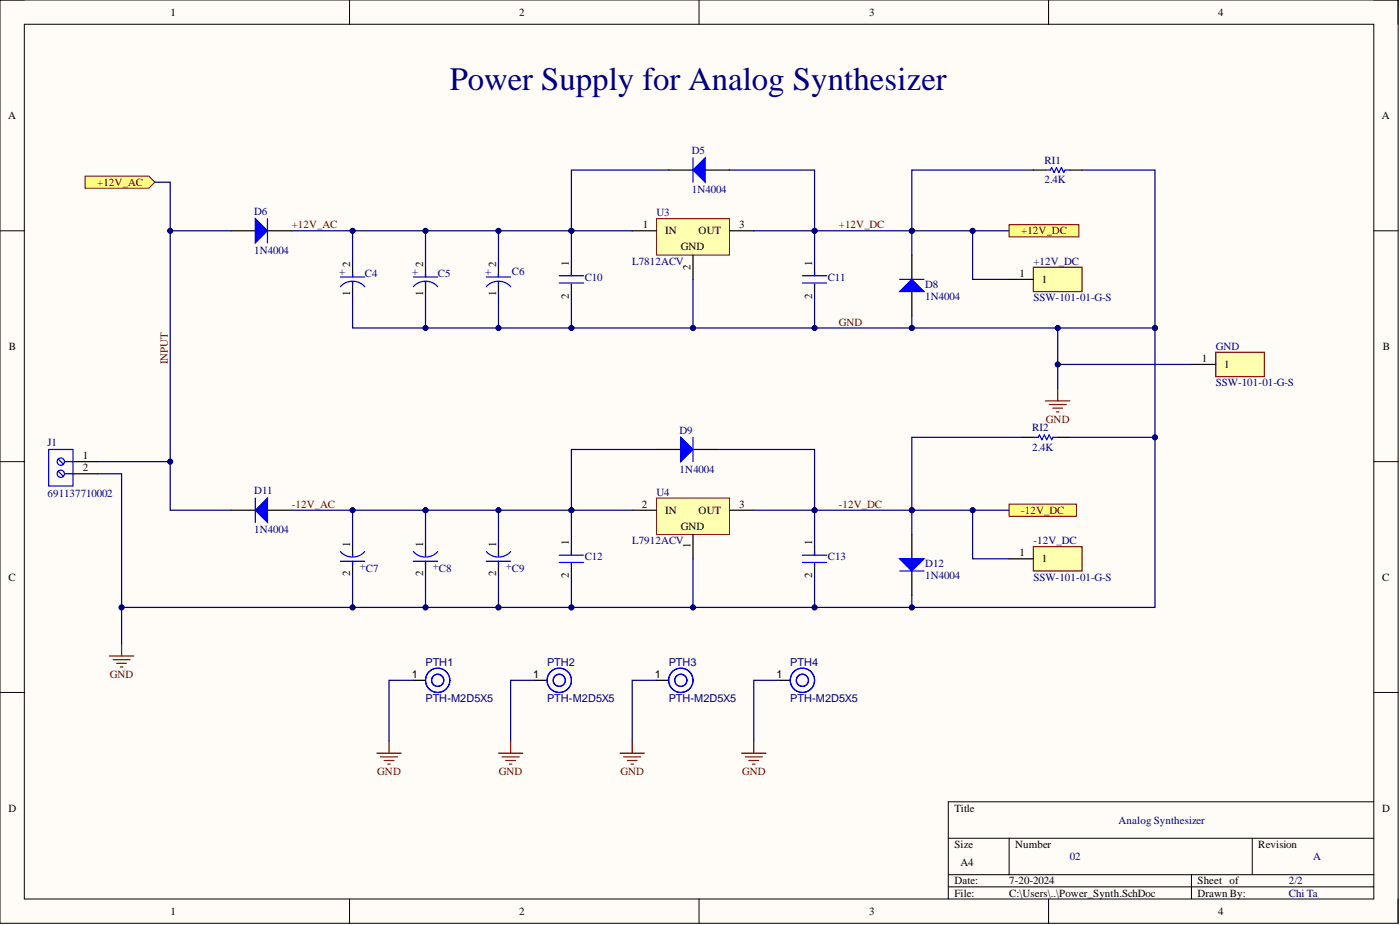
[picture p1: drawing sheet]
<svg xmlns="http://www.w3.org/2000/svg" width="292mm" height="193mm" viewBox="0 0 292 193" stroke-linecap="round" stroke-linejoin="round" font-family="sans-serif">
<path d="M0 0h291.7v192.6h-291.7z" fill-rule="evenodd" fill="#fffcf8"/>
<path d="M0 0h291.7v192.6h-291.7z" fill="none" stroke="#000" stroke-width=".21"/>
<path d="M5.1 5.1h281.5v182.4h-281.5z" fill-rule="evenodd" fill="#fffcf8"/>
<g fill="none" stroke="#000" stroke-width=".21">
<path d="M0 0h5.1M72.9 0v5.1M145.9 0v5.1M218.8 0v5.1M286.6 0h5.1v5.1M5.1 5.1h281.5v182.4h-281.5zM0 48.1h5.1M286.6 48.1h5.1M0 96.3h5.1M286.6 96.3h5.1M0 144.5h5.1M286.6 144.5h5.1"/>
<path d="M197.9 174.9h88.7M210.5 174.9v7.6M261.3 174.9v7.6M286.6 167.3h-88.7v20.2M72.9 187.5v5.1M145.9 187.5v5.1M197.9 182.5h88.7M197.9 185h88.7M218.8 187.5v5.1M248.6 182.5v5M291.7 187.5v5.1"/>
</g>
<path d="M218.1 83.6h5.1M218.9 84.4h3.6M219.7 85.2h2M220.4 85.9h.5M220.7 81.1v2.5" fill="none" stroke="#800000" stroke-width=".25"/>
<path d="M137 45.6h15.2v7.6h-15.2z" fill-rule="evenodd" fill="#ffffb0"/>
<path d="M137 45.6h15.2v7.6h-15.2z" fill="none" stroke="#800000" stroke-width=".21"/>
<path d="M131.9 48.1h5.1M144.6 53.2v5.1M152.2 48.1h5.1" fill="none" stroke="#000" stroke-width=".25"/>
<path d="M210.5 46.9h14.6v2.5h-14.6z" fill-rule="evenodd" fill="#ffff80"/>
<path d="M210.5 46.9h14.6v2.5h-14.6z" fill="none" stroke="#800000" stroke-width=".21"/>
<path d="M210.5 105.2h14.1v2.5h-14.1z" fill-rule="evenodd" fill="#ffff80"/>
<path d="M210.5 105.2h14.1v2.5h-14.1z" fill="none" stroke="#800000" stroke-width=".21"/>
<path d="M22.8 136.9h5.1M23.6 137.6h3.5M24.4 138.4h2M25.1 139.1h.5M25.4 134.3v2.6" fill="none" stroke="#800000" stroke-width=".25"/>
<path d="M17.8 36.7h13.2l1.3 1.3-1.3 1.3h-13.2z" fill-rule="evenodd" fill="#ffff80"/>
<path d="M17.8 36.7h13.2l1.3 1.3-1.3 1.3h-13.2z" fill="none" stroke="#800000" stroke-width=".21"/>
<path d="M137 103.9h15.2v7.6h-15.2z" fill-rule="evenodd" fill="#ffffb0"/>
<path d="M137 103.9h15.2v7.6h-15.2z" fill="none" stroke="#800000" stroke-width=".21"/>
<path d="M215.6 35.5h2.5M223.2 35.5h2.6M48.2 48.1h5.1M55.8 48.1h5.1M213.1 91.2h2.5M220.7 91.2h2.5M131.9 106.4h5.1M144.6 111.5v5.1M152.2 106.4h5.1" fill="none" stroke="#000" stroke-width=".25"/>
<path d="M218.1 35.5h1.1l.2-.5 .5 1 .5-1 .5 1 .5-1 .6 1 .2-.5h1M215.6 91.2h1l.3-.5 .5 1 .5-1 .5 1 .5-1 .5 1 .3-.5h1" fill="none" stroke="#00f" stroke-width=".25"/>
<path d="M53.3 45.6l2.5 2.5-2.5 2.6z" fill="#00f"/>
<g fill="none" stroke="#00f" stroke-width=".25">
<path d="M53.3 45.6l2.5 2.5-2.5 2.6zM55.8 45.6v5.1M101.5 59.8a3.4 3.4 0 0 1 5 0M101.5 57.8h5M104 57v.8M104 58.8v.5M116.7 57.5h5.1M116.7 59h5.1M119.2 56.8v.7M119.2 59.3v.3M167.4 57.5h5.1M167.4 59h5.1"/>
<path d="M170 56.8v.7M170 59.3v.3M71 115.1a3.4 3.4 0 0 0 5.1 0M71 117.1h5.1M73.6 115.6v.5M73.6 117.1v.7M86.2 115.1a3.4 3.4 0 0 0 5.1 0M86.2 117.1h5.1M88.8 115.6v.5M88.8 117.1v.7M101.5 115.1a3.4 3.4 0 0 0 5 0M101.5 117.1h5"/>
<path d="M104 115.6v.5M104 117.1v.7M116.7 115.8h5.1M116.7 117.3h5.1M119.2 115.1v.7M119.2 117.6v.2M167.4 115.8h5.1M167.4 117.3h5.1M170 115.1v.7M170 117.6v.2"/>
</g>
<g fill="none" stroke="#000" stroke-width=".25">
<path d="M104 55.8v2M104 58.8v2M119.2 55.8v1.7M119.2 59.3v1.5M170 55.8v1.7M170 59.3v1.5M48.2 106.4h5.1M55.8 106.4h5.1M73.6 114v2.1M73.6 117.1v2M88.8 114v2.1M88.8 117.1v2"/>
<path d="M104 114v2.1M104 117.1v2M119.2 114v1.8M119.2 117.6v1.5M170 114v1.8M170 117.6v1.5"/>
</g>
<path d="M53.3 106.4l2.5-2.5v5.1z" fill="#00f"/>
<path d="M53.3 106.4l2.5-2.5v5.1zM53.3 103.9v5.1" fill="none" stroke="#00f" stroke-width=".25"/>
<path d="M139.5 35.5h5.1M147.1 35.5h5.1" fill="none" stroke="#000" stroke-width=".25"/>
<path d="M144.6 35.5l2.5-2.6v5.1z" fill="#00f"/>
<path d="M144.6 35.5l2.5-2.6v5.1zM144.6 32.9v5.1" fill="none" stroke="#00f" stroke-width=".25"/>
<path d="M190.2 53.2v5.1M190.2 60.8v5.1" fill="none" stroke="#000" stroke-width=".25"/>
<path d="M187.7 60.8l2.5-2.5 2.6 2.5z" fill="#00f"/>
<path d="M187.7 58.3h5.1M187.7 60.8l2.5-2.5 2.6 2.5z" fill="none" stroke="#00f" stroke-width=".25"/>
<path d="M137 93.8h5M144.6 93.8h5.1" fill="none" stroke="#000" stroke-width=".25"/>
<path d="M142 91.2l2.6 2.6-2.6 2.5z" fill="#00f"/>
<path d="M142 91.2l2.6 2.6-2.6 2.5zM144.6 91.2v5.1" fill="none" stroke="#00f" stroke-width=".25"/>
<path d="M190.2 111.5v5.1M190.2 119.1v5.1" fill="none" stroke="#000" stroke-width=".25"/>
<path d="M187.7 116.6h5.1l-2.6 2.5z" fill="#00f"/>
<g fill="none" stroke="#00f" stroke-width=".25">
<path d="M71 59.8a3.4 3.4 0 0 1 5.1 0M71 57.8h5.1M73.6 57v.8M73.6 58.8v.5M86.2 59.8a3.4 3.4 0 0 1 5.1 0M86.2 57.8h5.1M88.8 57v.8M88.8 58.8v.5M10.1 93.8h5.1v7.6h-5.1zM12.1 95.8l1.1 1M12.1 98.3l1.1 1.1M13.4 96.3h1.8"/>
<path d="M13.4 98.8h1.8M187.7 116.6h5.1l-2.6 2.5zM187.7 119.1h5.1"/>
<circle cx="12.7" cy="98.8" r=".76"/>
<circle cx="12.7" cy="96.3" r=".76"/>
<circle cx="91.3" cy="141.9" r="1.27"/>
<circle cx="91.3" cy="141.9" r="2.54"/>
<circle cx="116.7" cy="141.9" r="1.27"/>
<circle cx="116.7" cy="141.9" r="2.54"/>
<circle cx="142" cy="141.9" r="1.27"/>
<circle cx="142.1" cy="141.9" r="2.54"/>
<circle cx="142.1" cy="141.9" r="1.27"/>
<circle cx="167.4" cy="141.9" r="1.27"/>
<circle cx="167.4" cy="141.9" r="2.54"/>
</g>
<path d="M73.6 55.8v2M73.6 58.8v2M88.8 55.8v2M88.8 58.8v2M15.2 96.3h5.1M15.2 98.8h5.1M86.2 141.9h2.6M111.6 141.9h2.5M137 141.9h2.5M162.3 141.9h2.6" fill="none" stroke="#000" stroke-width=".25"/>
<g fill="none" stroke="#800000" stroke-width=".25">
<path d="M78.6 157.1h5.1M79.4 157.9h3.5M80.2 158.7h2M80.9 159.4h.5M81.2 154.6v2.5M104 157.1h5.1M104.8 157.9h3.5M105.5 158.7h2.1M106.3 159.4h.5M106.5 154.6v2.5M129.4 157.1h5M130.1 157.9h3.6"/>
<path d="M130.9 158.7h2M131.6 159.4h.6M131.9 154.6v2.5M154.7 157.1h5.1M155.5 157.9h3.5M156.3 158.7h2M157 159.4h.5M157.3 154.6v2.5"/>
</g>
<path d="M215.6 55.8h10.2v5h-10.2z" fill-rule="evenodd" fill="#ffffb0"/>
<path d="M215.6 55.8h10.2v5h-10.2z" fill="none" stroke="#800000" stroke-width=".25"/>
<path d="M210.5 58.3h5.1" fill="none" stroke="#000" stroke-width=".25"/>
<path d="M215.6 114h10.2v5.1h-10.2z" fill-rule="evenodd" fill="#ffffb0"/>
<path d="M215.6 114h10.2v5.1h-10.2z" fill="none" stroke="#800000" stroke-width=".25"/>
<path d="M210.5 116.6h5.1" fill="none" stroke="#000" stroke-width=".25"/>
<path d="M253.7 73.5h10.1v5.1h-10.1z" fill-rule="evenodd" fill="#ffffb0"/>
<path d="M253.7 73.5h10.1v5.1h-10.1z" fill="none" stroke="#800000" stroke-width=".25"/>
<path d="M248.6 76h5.1" fill="none" stroke="#000" stroke-width=".25"/>
<path d="M35.5 48.1h12.7" fill="none" stroke="#000080" stroke-width=".25"/>
<circle cx="35.5" cy="48.1" r=".51" fill="#000080"/>
<circle cx="35.5" cy="48.1" r=".51" fill="none" stroke="#000080" stroke-width=".21"/>
<path d="M60.9 48.1h71" fill="none" stroke="#000080" stroke-width=".25"/>
<circle cx="73.6" cy="48.1" r=".51" fill="#000080"/>
<circle cx="73.6" cy="48.1" r=".51" fill="none" stroke="#000080" stroke-width=".21"/>
<circle cx="88.8" cy="48.1" r=".51" fill="#000080"/>
<circle cx="88.8" cy="48.1" r=".51" fill="none" stroke="#000080" stroke-width=".21"/>
<circle cx="104" cy="48.1" r=".51" fill="#000080"/>
<circle cx="104" cy="48.1" r=".51" fill="none" stroke="#000080" stroke-width=".21"/>
<circle cx="119.2" cy="48.1" r=".51" fill="#000080"/>
<circle cx="119.2" cy="48.1" r=".51" fill="none" stroke="#000080" stroke-width=".21"/>
<path d="M119.2 48.1v7.7" fill="none" stroke="#000080" stroke-width=".25"/>
<circle cx="119.2" cy="48.1" r=".51" fill="#000080"/>
<circle cx="119.2" cy="48.1" r=".51" fill="none" stroke="#000080" stroke-width=".21"/>
<path d="M104 48.1v7.7" fill="none" stroke="#000080" stroke-width=".25"/>
<circle cx="104" cy="48.1" r=".51" fill="#000080"/>
<circle cx="104" cy="48.1" r=".51" fill="none" stroke="#000080" stroke-width=".21"/>
<path d="M88.8 48.1v7.7" fill="none" stroke="#000080" stroke-width=".25"/>
<circle cx="88.8" cy="48.1" r=".51" fill="#000080"/>
<circle cx="88.8" cy="48.1" r=".51" fill="none" stroke="#000080" stroke-width=".21"/>
<path d="M73.6 48.1v7.7" fill="none" stroke="#000080" stroke-width=".25"/>
<circle cx="73.6" cy="48.1" r=".51" fill="#000080"/>
<circle cx="73.6" cy="48.1" r=".51" fill="none" stroke="#000080" stroke-width=".21"/>
<path d="M104 60.8v7.6" fill="none" stroke="#000080" stroke-width=".25"/>
<circle cx="104" cy="68.4" r=".51" fill="#000080"/>
<circle cx="104" cy="68.4" r=".51" fill="none" stroke="#000080" stroke-width=".21"/>
<path d="M119.2 60.8v7.6" fill="none" stroke="#000080" stroke-width=".25"/>
<circle cx="119.2" cy="68.4" r=".51" fill="#000080"/>
<circle cx="119.2" cy="68.4" r=".51" fill="none" stroke="#000080" stroke-width=".21"/>
<path d="M170 60.8v7.6h-25.4" fill="none" stroke="#000080" stroke-width=".25"/>
<circle cx="170" cy="68.4" r=".51" fill="#000080"/>
<circle cx="170" cy="68.4" r=".51" fill="none" stroke="#000080" stroke-width=".21"/>
<circle cx="144.6" cy="68.4" r=".51" fill="#000080"/>
<circle cx="144.6" cy="68.4" r=".51" fill="none" stroke="#000080" stroke-width=".21"/>
<path d="M139.5 35.5h-20.3v12.6" fill="none" stroke="#000080" stroke-width=".25"/>
<circle cx="119.2" cy="48.1" r=".51" fill="#000080"/>
<circle cx="119.2" cy="48.1" r=".51" fill="none" stroke="#000080" stroke-width=".21"/>
<path d="M157.3 48.1h12.7v7.7" fill="none" stroke="#000080" stroke-width=".25"/>
<circle cx="170" cy="48.1" r=".51" fill="#000080"/>
<circle cx="170" cy="48.1" r=".51" fill="none" stroke="#000080" stroke-width=".21"/>
<path d="M152.2 35.5h17.8v12.6" fill="none" stroke="#000080" stroke-width=".25"/>
<circle cx="170" cy="48.1" r=".51" fill="#000080"/>
<circle cx="170" cy="48.1" r=".51" fill="none" stroke="#000080" stroke-width=".21"/>
<path d="M190.2 65.9v2.5h-20.2" fill="none" stroke="#000080" stroke-width=".25"/>
<circle cx="170" cy="68.4" r=".51" fill="#000080"/>
<circle cx="170" cy="68.4" r=".51" fill="none" stroke="#000080" stroke-width=".21"/>
<circle cx="190.2" cy="68.4" r=".51" fill="#000080"/>
<circle cx="190.2" cy="68.4" r=".51" fill="none" stroke="#000080" stroke-width=".21"/>
<path d="M170 48.1h20.2v5.1" fill="none" stroke="#000080" stroke-width=".25"/>
<circle cx="190.2" cy="48.1" r=".51" fill="#000080"/>
<circle cx="190.2" cy="48.1" r=".51" fill="none" stroke="#000080" stroke-width=".21"/>
<circle cx="170" cy="48.1" r=".51" fill="#000080"/>
<circle cx="170" cy="48.1" r=".51" fill="none" stroke="#000080" stroke-width=".21"/>
<path d="M215.6 35.5h-25.4v12.6" fill="none" stroke="#000080" stroke-width=".25"/>
<circle cx="190.2" cy="48.1" r=".51" fill="#000080"/>
<circle cx="190.2" cy="48.1" r=".51" fill="none" stroke="#000080" stroke-width=".21"/>
<path d="M88.8 106.4h15.2v7.6" fill="none" stroke="#000080" stroke-width=".25"/>
<circle cx="88.8" cy="106.4" r=".51" fill="#000080"/>
<circle cx="88.8" cy="106.4" r=".51" fill="none" stroke="#000080" stroke-width=".21"/>
<circle cx="104" cy="106.4" r=".51" fill="#000080"/>
<circle cx="104" cy="106.4" r=".51" fill="none" stroke="#000080" stroke-width=".21"/>
<path d="M104 106.4h15.2v7.6" fill="none" stroke="#000080" stroke-width=".25"/>
<circle cx="104" cy="106.4" r=".51" fill="#000080"/>
<circle cx="104" cy="106.4" r=".51" fill="none" stroke="#000080" stroke-width=".21"/>
<circle cx="119.2" cy="106.4" r=".51" fill="#000080"/>
<circle cx="119.2" cy="106.4" r=".51" fill="none" stroke="#000080" stroke-width=".21"/>
<path d="M73.6 119.1v7.6h15.2v-7.6" fill="none" stroke="#000080" stroke-width=".25"/>
<circle cx="73.6" cy="126.7" r=".51" fill="#000080"/>
<circle cx="73.6" cy="126.7" r=".51" fill="none" stroke="#000080" stroke-width=".21"/>
<circle cx="88.8" cy="126.7" r=".51" fill="#000080"/>
<circle cx="88.8" cy="126.7" r=".51" fill="none" stroke="#000080" stroke-width=".21"/>
<path d="M104 119.1v7.6h-15.2" fill="none" stroke="#000080" stroke-width=".25"/>
<circle cx="88.8" cy="126.7" r=".51" fill="#000080"/>
<circle cx="88.8" cy="126.7" r=".51" fill="none" stroke="#000080" stroke-width=".21"/>
<circle cx="104" cy="126.7" r=".51" fill="#000080"/>
<circle cx="104" cy="126.7" r=".51" fill="none" stroke="#000080" stroke-width=".21"/>
<path d="M119.2 119.1v7.6h-15.2" fill="none" stroke="#000080" stroke-width=".25"/>
<circle cx="119.2" cy="126.7" r=".51" fill="#000080"/>
<circle cx="119.2" cy="126.7" r=".51" fill="none" stroke="#000080" stroke-width=".21"/>
<circle cx="104" cy="126.7" r=".51" fill="#000080"/>
<circle cx="104" cy="126.7" r=".51" fill="none" stroke="#000080" stroke-width=".21"/>
<path d="M119.2 106.4h12.7" fill="none" stroke="#000080" stroke-width=".25"/>
<circle cx="119.2" cy="106.4" r=".51" fill="#000080"/>
<circle cx="119.2" cy="106.4" r=".51" fill="none" stroke="#000080" stroke-width=".21"/>
<path d="M144.6 116.6v10.1h-25.4" fill="none" stroke="#000080" stroke-width=".25"/>
<circle cx="144.6" cy="126.7" r=".51" fill="#000080"/>
<circle cx="144.6" cy="126.7" r=".51" fill="none" stroke="#000080" stroke-width=".21"/>
<circle cx="119.2" cy="126.7" r=".51" fill="#000080"/>
<circle cx="119.2" cy="126.7" r=".51" fill="none" stroke="#000080" stroke-width=".21"/>
<path d="M170 119.1v7.6h-25.4" fill="none" stroke="#000080" stroke-width=".25"/>
<circle cx="144.6" cy="126.7" r=".51" fill="#000080"/>
<circle cx="144.6" cy="126.7" r=".51" fill="none" stroke="#000080" stroke-width=".21"/>
<circle cx="170" cy="126.7" r=".51" fill="#000080"/>
<circle cx="170" cy="126.7" r=".51" fill="none" stroke="#000080" stroke-width=".21"/>
<path d="M157.3 106.4h12.7v7.6" fill="none" stroke="#000080" stroke-width=".25"/>
<circle cx="170" cy="106.4" r=".51" fill="#000080"/>
<circle cx="170" cy="106.4" r=".51" fill="none" stroke="#000080" stroke-width=".21"/>
<path d="M149.7 93.8h20.3v12.6" fill="none" stroke="#000080" stroke-width=".25"/>
<circle cx="170" cy="106.4" r=".51" fill="#000080"/>
<circle cx="170" cy="106.4" r=".51" fill="none" stroke="#000080" stroke-width=".21"/>
<path d="M137 93.8h-17.8v12.6" fill="none" stroke="#000080" stroke-width=".25"/>
<circle cx="119.2" cy="106.4" r=".51" fill="#000080"/>
<circle cx="119.2" cy="106.4" r=".51" fill="none" stroke="#000080" stroke-width=".21"/>
<path d="M170 106.4h20.2v5.1" fill="none" stroke="#000080" stroke-width=".25"/>
<circle cx="190.2" cy="106.4" r=".51" fill="#000080"/>
<circle cx="190.2" cy="106.4" r=".51" fill="none" stroke="#000080" stroke-width=".21"/>
<circle cx="170" cy="106.4" r=".51" fill="#000080"/>
<circle cx="170" cy="106.4" r=".51" fill="none" stroke="#000080" stroke-width=".21"/>
<path d="M190.2 124.2v2.5h-20.2" fill="none" stroke="#000080" stroke-width=".25"/>
<circle cx="170" cy="126.7" r=".51" fill="#000080"/>
<circle cx="170" cy="126.7" r=".51" fill="none" stroke="#000080" stroke-width=".21"/>
<circle cx="190.2" cy="126.7" r=".51" fill="#000080"/>
<circle cx="190.2" cy="126.7" r=".51" fill="none" stroke="#000080" stroke-width=".21"/>
<path d="M190.2 106.4h20.3" fill="none" stroke="#000080" stroke-width=".25"/>
<circle cx="190.2" cy="106.4" r=".51" fill="#000080"/>
<circle cx="190.2" cy="106.4" r=".51" fill="none" stroke="#000080" stroke-width=".21"/>
<circle cx="202.9" cy="106.4" r=".51" fill="#000080"/>
<circle cx="202.9" cy="106.4" r=".51" fill="none" stroke="#000080" stroke-width=".21"/>
<path d="M25.4 126.7h48.2" fill="none" stroke="#000080" stroke-width=".25"/>
<circle cx="73.6" cy="126.7" r=".51" fill="#000080"/>
<circle cx="73.6" cy="126.7" r=".51" fill="none" stroke="#000080" stroke-width=".21"/>
<circle cx="25.4" cy="126.7" r=".51" fill="#000080"/>
<circle cx="25.4" cy="126.7" r=".51" fill="none" stroke="#000080" stroke-width=".21"/>
<path d="M190.2 68.4h30.5" fill="none" stroke="#000080" stroke-width=".25"/>
<circle cx="220.7" cy="68.4" r=".51" fill="#000080"/>
<circle cx="220.7" cy="68.4" r=".51" fill="none" stroke="#000080" stroke-width=".21"/>
<circle cx="190.2" cy="68.4" r=".51" fill="#000080"/>
<circle cx="190.2" cy="68.4" r=".51" fill="none" stroke="#000080" stroke-width=".21"/>
<path d="M88.8 106.4v7.6" fill="none" stroke="#000080" stroke-width=".25"/>
<circle cx="88.8" cy="106.4" r=".51" fill="#000080"/>
<circle cx="88.8" cy="106.4" r=".51" fill="none" stroke="#000080" stroke-width=".21"/>
<path d="M60.9 106.4h27.9" fill="none" stroke="#000080" stroke-width=".25"/>
<circle cx="73.6" cy="106.4" r=".51" fill="#000080"/>
<circle cx="73.6" cy="106.4" r=".51" fill="none" stroke="#000080" stroke-width=".21"/>
<circle cx="88.8" cy="106.4" r=".51" fill="#000080"/>
<circle cx="88.8" cy="106.4" r=".51" fill="none" stroke="#000080" stroke-width=".21"/>
<path d="M73.6 106.4v7.6" fill="none" stroke="#000080" stroke-width=".25"/>
<circle cx="73.6" cy="106.4" r=".51" fill="#000080"/>
<circle cx="73.6" cy="106.4" r=".51" fill="none" stroke="#000080" stroke-width=".21"/>
<path d="M144.6 58.3v10.1h-71v-7.6" fill="none" stroke="#000080" stroke-width=".25"/>
<circle cx="144.6" cy="68.4" r=".51" fill="#000080"/>
<circle cx="144.6" cy="68.4" r=".51" fill="none" stroke="#000080" stroke-width=".21"/>
<circle cx="119.2" cy="68.4" r=".51" fill="#000080"/>
<circle cx="119.2" cy="68.4" r=".51" fill="none" stroke="#000080" stroke-width=".21"/>
<circle cx="104" cy="68.4" r=".51" fill="#000080"/>
<circle cx="104" cy="68.4" r=".51" fill="none" stroke="#000080" stroke-width=".21"/>
<circle cx="88.8" cy="68.4" r=".51" fill="#000080"/>
<circle cx="88.8" cy="68.4" r=".51" fill="none" stroke="#000080" stroke-width=".21"/>
<path d="M88.8 60.8v7.6" fill="none" stroke="#000080" stroke-width=".25"/>
<circle cx="88.8" cy="68.4" r=".51" fill="#000080"/>
<circle cx="88.8" cy="68.4" r=".51" fill="none" stroke="#000080" stroke-width=".21"/>
<path d="M20.3 96.3h15.2M86.2 141.9h-5v12.7M111.6 141.9h-5.1v12.7M137 141.9h-5.1v12.7M162.3 141.9h-5v12.7" fill="none" stroke="#000080" stroke-width=".25"/>
<circle cx="35.5" cy="96.3" r=".51" fill="#000080"/>
<circle cx="35.5" cy="96.3" r=".51" fill="none" stroke="#000080" stroke-width=".21"/>
<path d="M20.3 98.8h5.1v35.5" fill="none" stroke="#000080" stroke-width=".25"/>
<circle cx="25.4" cy="126.7" r=".51" fill="#000080"/>
<circle cx="25.4" cy="126.7" r=".51" fill="none" stroke="#000080" stroke-width=".21"/>
<path d="M32.3 38h3.2v68.4h12.7" fill="none" stroke="#000080" stroke-width=".25"/>
<circle cx="35.5" cy="96.3" r=".51" fill="#000080"/>
<circle cx="35.5" cy="96.3" r=".51" fill="none" stroke="#000080" stroke-width=".21"/>
<circle cx="35.5" cy="48.1" r=".51" fill="#000080"/>
<circle cx="35.5" cy="48.1" r=".51" fill="none" stroke="#000080" stroke-width=".21"/>
<path d="M202.9 48.1v10.2h7.6" fill="none" stroke="#000080" stroke-width=".25"/>
<circle cx="202.9" cy="48.1" r=".51" fill="#000080"/>
<circle cx="202.9" cy="48.1" r=".51" fill="none" stroke="#000080" stroke-width=".21"/>
<path d="M202.9 106.4v10.2h7.6" fill="none" stroke="#000080" stroke-width=".25"/>
<circle cx="202.9" cy="106.4" r=".51" fill="#000080"/>
<circle cx="202.9" cy="106.4" r=".51" fill="none" stroke="#000080" stroke-width=".21"/>
<path d="M190.2 48.1h20.3" fill="none" stroke="#000080" stroke-width=".25"/>
<circle cx="202.9" cy="48.1" r=".51" fill="#000080"/>
<circle cx="202.9" cy="48.1" r=".51" fill="none" stroke="#000080" stroke-width=".21"/>
<circle cx="190.2" cy="48.1" r=".51" fill="#000080"/>
<circle cx="190.2" cy="48.1" r=".51" fill="none" stroke="#000080" stroke-width=".21"/>
<path d="M223.2 91.2h17.8" fill="none" stroke="#000080" stroke-width=".25"/>
<circle cx="241" cy="91.2" r=".51" fill="#000080"/>
<circle cx="241" cy="91.2" r=".51" fill="none" stroke="#000080" stroke-width=".21"/>
<path d="M220.7 76h27.9" fill="none" stroke="#000080" stroke-width=".25"/>
<circle cx="220.7" cy="76" r=".51" fill="#000080"/>
<circle cx="220.7" cy="76" r=".51" fill="none" stroke="#000080" stroke-width=".21"/>
<path d="M241 68.4v58.3h-50.8" fill="none" stroke="#000080" stroke-width=".25"/>
<circle cx="241" cy="68.4" r=".51" fill="#000080"/>
<circle cx="241" cy="68.4" r=".51" fill="none" stroke="#000080" stroke-width=".21"/>
<circle cx="241" cy="91.2" r=".51" fill="#000080"/>
<circle cx="241" cy="91.2" r=".51" fill="none" stroke="#000080" stroke-width=".21"/>
<circle cx="190.2" cy="126.7" r=".51" fill="#000080"/>
<circle cx="190.2" cy="126.7" r=".51" fill="none" stroke="#000080" stroke-width=".21"/>
<path d="M213.1 91.2h-22.9v15.2" fill="none" stroke="#000080" stroke-width=".25"/>
<circle cx="190.2" cy="106.4" r=".51" fill="#000080"/>
<circle cx="190.2" cy="106.4" r=".51" fill="none" stroke="#000080" stroke-width=".21"/>
<path d="M225.8 35.5h15.2v32.9h-20.3v12.7" fill="none" stroke="#000080" stroke-width=".25"/>
<circle cx="241" cy="68.4" r=".51" fill="#000080"/>
<circle cx="241" cy="68.4" r=".51" fill="none" stroke="#000080" stroke-width=".21"/>
<circle cx="220.7" cy="68.4" r=".51" fill="#000080"/>
<circle cx="220.7" cy="68.4" r=".51" fill="none" stroke="#000080" stroke-width=".21"/>
<circle cx="220.7" cy="76" r=".51" fill="#000080"/>
<circle cx="220.7" cy="76" r=".51" fill="none" stroke="#000080" stroke-width=".21"/>
<text font-size="6.8" fill="#000080" x="93.9" y="18.7">Power Supply for Analog Synthesizer</text>
<g font-size="2.3">
<text x="35.6" y="3.3">1</text>
<text x="108.3" y="3.3">2</text>
<text x="181.4" y="3.3">3</text>
<text x="254.2" y="3.3">4</text>
<text x="1.7" y="24.8">A</text>
<text x="288.3" y="24.8">A</text>
<text x="134.1" y="47.6">1</text>
<text x="154.2" y="47.6">3</text>
<text x="138.8" y="48.9">IN</text>
<text x="142" y="52.2">GND</text>
<text x="145.8" y="48.9">OUT</text>
<text x="73.1" y="55.8" transform="rotate(-90 73.1 55.8)">2</text>
<text x="88.3" y="55.8" transform="rotate(-90 88.3 55.8)">2</text>
<text x="103.5" y="55.8" transform="rotate(-90 103.5 55.8)">2</text>
<text x="118.7" y="55.5" transform="rotate(-90 118.7 55.5)">1</text>
<text x="144.1" y="56.3" transform="rotate(-90 144.1 56.3)">2</text>
<text x="169.4" y="55.5" transform="rotate(-90 169.4 55.5)">1</text>
<text x="212.7" y="57.8">1</text>
<text x="217.4" y="59">1</text>
<text x="73.1" y="61.7" transform="rotate(-90 73.1 61.7)">1</text>
<text x="88.3" y="61.7" transform="rotate(-90 88.3 61.7)">1</text>
<text x="103.5" y="61.7" transform="rotate(-90 103.5 61.7)">1</text>
<text x="118.7" y="62.3" transform="rotate(-90 118.7 62.3)">2</text>
<text x="169.4" y="62.3" transform="rotate(-90 169.4 62.3)">2</text>
<text x="1.9" y="73">B</text>
<text x="250.8" y="75.5">1</text>
<text x="255.4" y="76.8">1</text>
<text x="288.5" y="73">B</text>
<text x="17.2" y="95.8">1</text>
<text x="17.2" y="98.3">2</text>
<text x="133.9" y="105.9">2</text>
<text x="138.8" y="107.2">IN</text>
<text x="145.8" y="107.2">OUT</text>
<text x="154.2" y="105.9">3</text>
<text x="118.7" y="113.8" transform="rotate(-90 118.7 113.8)">1</text>
<text x="142" y="110.5">GND</text>
<text x="169.4" y="113.8" transform="rotate(-90 169.4 113.8)">1</text>
<text x="73.1" y="114" transform="rotate(-90 73.1 114)">1</text>
<text x="88.3" y="114" transform="rotate(-90 88.3 114)">1</text>
<text x="103.5" y="114" transform="rotate(-90 103.5 114)">1</text>
<text x="144.1" y="114.4" transform="rotate(-90 144.1 114.4)">1</text>
<text x="212.7" y="116.1">1</text>
<text x="217.4" y="117.3">1</text>
<text x="1.8" y="121.1">C</text>
<text x="73.1" y="120.1" transform="rotate(-90 73.1 120.1)">2</text>
<text x="88.3" y="120.1" transform="rotate(-90 88.3 120.1)">2</text>
<text x="103.5" y="120.1" transform="rotate(-90 103.5 120.1)">2</text>
<text x="118.7" y="120.6" transform="rotate(-90 118.7 120.6)">2</text>
<text x="169.4" y="120.6" transform="rotate(-90 169.4 120.6)">2</text>
<text x="288.4" y="121.1">C</text>
<text x="85.9" y="141.4">1</text>
<text x="111.3" y="141.4">1</text>
<text x="136.6" y="141.4">1</text>
<text x="162" y="141.4">1</text>
<text x="1.8" y="169.3">D</text>
<text x="199.1" y="169.3">Title</text>
<text x="288.4" y="169.3">D</text>
<text x="199.1" y="176.9">Size</text>
<text x="211.8" y="176.9">Number</text>
<text x="262.5" y="176.9">Revision</text>
<text x="199.1" y="184.5">Date:</text>
<text x="200.4" y="180.7">A4</text>
<text x="210.5" y="184.5">7-20-2024</text>
<text x="249.9" y="184.5">Sheet of</text>
<text x="35.6" y="190.8">1</text>
<text x="108.3" y="190.8">2</text>
<text x="181.4" y="190.8">3</text>
<text x="199.1" y="187">File:</text>
<text x="210.5" y="187">C:\Users\..\Power_Synth.SchDoc</text>
<text x="249.9" y="187">Drawn By:</text>
<text x="254.2" y="190.8">4</text>
</g>
<g font-size="2.3" fill="#000080">
<text x="144.3" y="32.2">D5</text>
<text x="217.9" y="34.2">RI1</text>
<text x="144.3" y="40.3">1N4004</text>
<text x="217.9" y="38.3">2.4K</text>
<text x="53" y="44.9">D6</text>
<text x="137" y="45.1">U3</text>
<text x="53" y="53">1N4004</text>
<text x="70.8" y="57.3">+</text>
<text x="76.1" y="57.8">C4</text>
<text x="86" y="57.3">+</text>
<text x="91.3" y="57.8">C5</text>
<text x="101.2" y="57.3">+</text>
<text x="106.8" y="57.3">C6</text>
<text x="122" y="58.5">C10</text>
<text x="131.9" y="55.2">L7812ACV</text>
<text x="172.7" y="58.5">C11</text>
<text x="215.6" y="55.2">+12V_DC</text>
<text x="193" y="60.1">D8</text>
<text x="193" y="62.6">1N4004</text>
<text x="215.6" y="62.8">SSW-101-01-G-S</text>
<text x="253.7" y="73">GND</text>
<text x="253.7" y="80.6">SSW-101-01-G-S</text>
<text x="215.4" y="90">RI2</text>
<text x="9.9" y="93">J1</text>
<text x="141.8" y="90.5">D9</text>
<text x="215.4" y="94">2.4K</text>
<text x="141.8" y="98.6">1N4004</text>
<text x="9.9" y="103.7">691137710002</text>
<text x="53" y="103.1">D11</text>
<text x="137" y="103.4">U4</text>
<text x="53" y="111.3">1N4004</text>
<text x="131.9" y="113.5">L7912ACV</text>
<text x="215.6" y="113.5">-12V_DC</text>
<text x="76.4" y="117.6" transform="rotate(-180 76.4 117.6)">+</text>
<text x="76.4" y="119.4">C7</text>
<text x="91.6" y="117.6" transform="rotate(-180 91.6 117.6)">+</text>
<text x="91.6" y="119.4">C8</text>
<text x="106.8" y="117.6" transform="rotate(-180 106.8 117.6)">+</text>
<text x="106.8" y="119.4">C9</text>
<text x="122" y="116.8">C12</text>
<text x="172.7" y="116.8">C13</text>
<text x="193" y="118.4">D12</text>
<text x="193" y="120.9">1N4004</text>
<text x="215.6" y="121.1">SSW-101-01-G-S</text>
<text x="88.8" y="138.9">PTH1</text>
<text x="114.1" y="138.9">PTH2</text>
<text x="139.5" y="138.9">PTH3</text>
<text x="164.9" y="138.9">PTH4</text>
<text x="88.8" y="146.5">PTH-M2D5X5</text>
<text x="114.1" y="146.5">PTH-M2D5X5</text>
<text x="139.5" y="146.5">PTH-M2D5X5</text>
<text x="164.9" y="146.5">PTH-M2D5X5</text>
<text x="233.4" y="171.8">Analog Synthesizer</text>
<text x="223.2" y="179.4">02</text>
<text x="274" y="179.4">A</text>
<text x="268.9" y="184.5">2/2</text>
<text x="268.9" y="187">Chi Ta</text>
</g>
<g font-size="2.3" fill="#800000">
<text x="20.3" y="38.8">+12V_AC</text>
<text x="60.9" y="47.6">+12V_AC</text>
<text x="175" y="47.6">+12V_DC</text>
<text x="213.1" y="48.9">+12V_DC</text>
<text x="175" y="67.9">GND</text>
<text x="35" y="76" transform="rotate(-90 35 76)">INPUT</text>
<text x="218.2" y="88.2">GND</text>
<text x="60.9" y="105.9">-12V_AC</text>
<text x="175" y="105.9">-12V_DC</text>
<text x="213.1" y="107.2">-12V_DC</text>
<text x="22.9" y="141.4">GND</text>
<text x="78.7" y="161.7">GND</text>
<text x="104.1" y="161.7">GND</text>
<text x="129.5" y="161.7">GND</text>
<text x="154.8" y="161.7">GND</text>
</g>
</svg>
